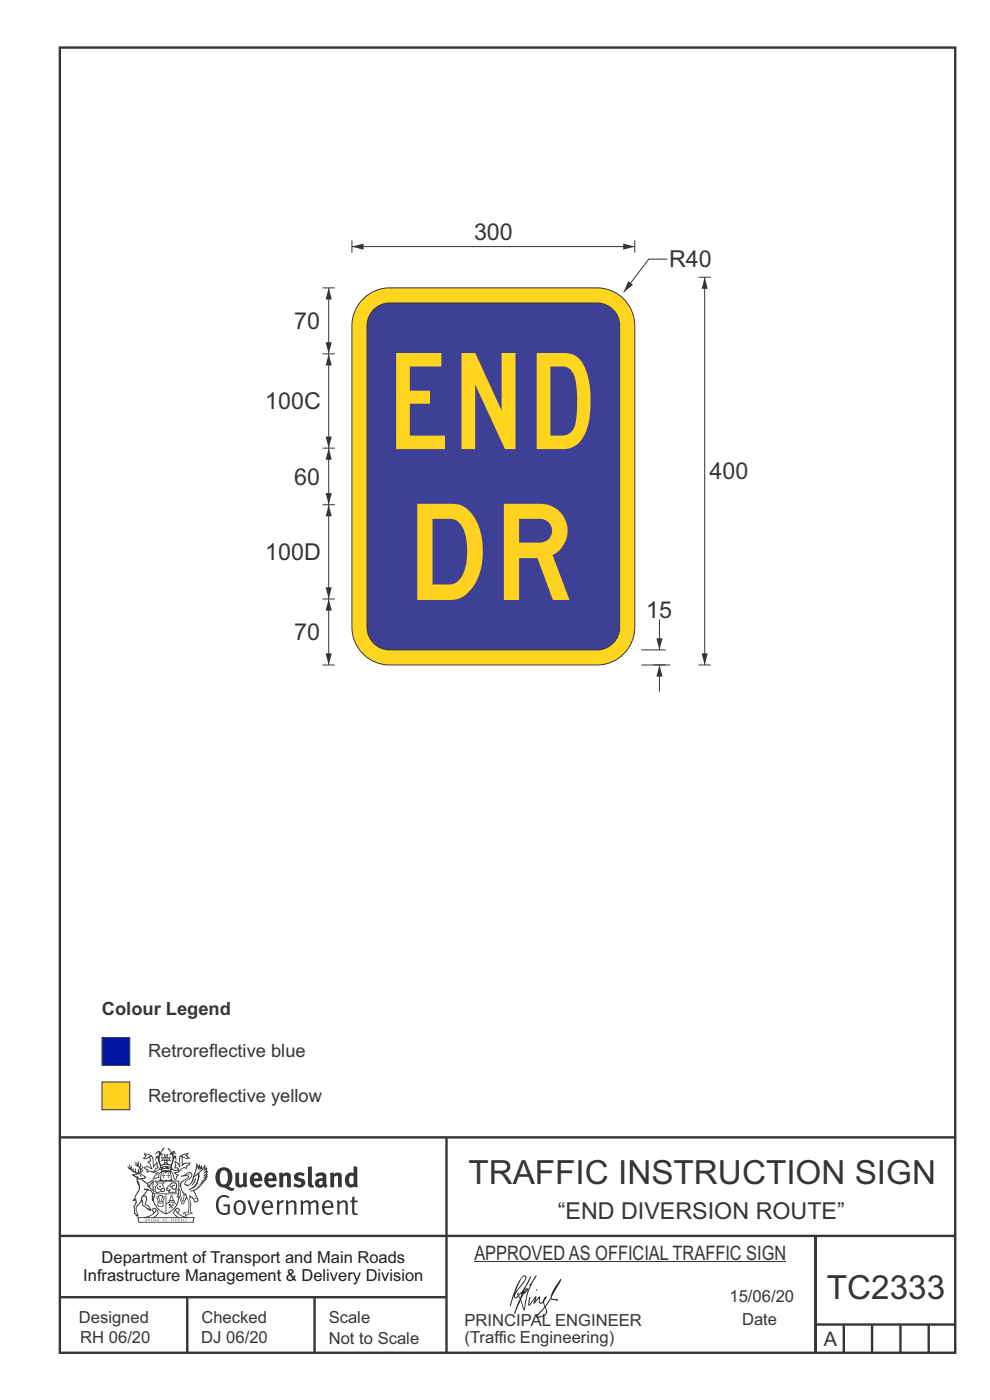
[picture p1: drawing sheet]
<svg xmlns="http://www.w3.org/2000/svg" width="210mm" height="297mm" viewBox="0 0 210 297" stroke-linecap="round" stroke-linejoin="round" font-family="sans-serif">
<g fill="none" stroke="#373435" stroke-width=".51">
<path d="M12.7 10.1h189.9v276.9h-189.9zM12.7 241.3h190M94.7 241.4v45.8M12.7 275.2h82M12.7 262.2h190.1M39.7 275.2v12M66.7 275.2v12M173 262.1v24.9M173 281h29.6M179 281v6M185 281v6M191 281v6"/>
<path d="M197 281v6"/>
</g>
<path d="M100.6 267.7h66.2" fill="none" stroke="#373435" stroke-width=".21"/>
<g fill="#373435">
<path d="M47 248.4a2.55 2.55 0 0 0 0 2.7l.3 .2a.81 .81 0 0 0 1-1v-.5a1.04 1.04 0 0 0-1.1-1.5zM46.3 248.1a1.82 1.82 0 0 1 2.1-.2 1.82 1.82 0 0 1 .9 1.8 2.29 2.29 0 0 1-.8 2l.7 .3h.5l-.2 .6a2.87 2.87 0 0 1-2-.7 2.12 2.12 0 0 1-1.7-3.1z" fill-rule="evenodd"/>
<path d="M49.9 248.9l.8-.2v2a.46 .46 0 0 0 .3 .6 .46 .46 0 0 0 .6-.3v-2.1l.7-.2v2.4l.2 .5-.5 .3-.3-.3a1.02 1.02 0 0 1-1.2 .3 1.02 1.02 0 0 1-.6-1.1z" fill-rule="evenodd"/>
<path d="M54 249.5l-.1 .5h.9a.49 .49 0 0 0-.2-.6 .49 .49 0 0 0-.6 .1zM53.4 249.1a1.34 1.34 0 0 1 1.6-.2 1.34 1.34 0 0 1 .6 1.5v.2h-1.7a.77 .77 0 0 0 .5 .8 .77 .77 0 0 0 .9-.4l.3 .5a1.59 1.59 0 0 1-2 .2 1.59 1.59 0 0 1-.5-2.1z" fill-rule="evenodd"/>
<path d="M57 249.5l-.1 .5h1a.49 .49 0 0 0-.2-.6 .49 .49 0 0 0-.7 .1zM56.4 249.1a1.34 1.34 0 0 1 1.6-.2 1.34 1.34 0 0 1 .7 1.5v.2h-1.8a.77 .77 0 0 0 .5 .8 .77 .77 0 0 0 .9-.4l.4 .5a1.59 1.59 0 0 1-2.1 .2 1.59 1.59 0 0 1-.5-2.1z" fill-rule="evenodd"/>
<path d="M59.2 248.9l.7-.2 .1 .4a.95 .95 0 0 1 1-.3 .95 .95 0 0 1 .7 .8v2.3h-.8v-2.3a.46 .46 0 0 0-.8 .1v2.2h-.8z" fill-rule="evenodd"/>
<path d="M62.6 249.1a1.75 1.75 0 0 1 2-.1l-.2 .5-.6-.2a.43 .43 0 0 0-.6 .3l.4 .3a1.04 1.04 0 0 1 1.2 1.1 1.04 1.04 0 0 1-1.4 1l-1.2-.4 .3-.6 1 .4 .4-.4a.88 .88 0 0 0-1-.5l-.4-.2-.1-.4z" fill-rule="evenodd"/>
<path d="M65.3 247.6l.8-.2 .1 3.8 .3 .2 .1 .4a.88 .88 0 0 1-1 0 .88 .88 0 0 1-.3-1z" fill-rule="evenodd"/>
<path d="M67.8 250.6a.43 .43 0 0 0-.1 .7 .43 .43 0 0 0 .7-.1v-.7zM66.8 249.1a1.7 1.7 0 0 1 2.4 .1v1.9l.3 .4-.4 .5-.5-.4a1.03 1.03 0 0 1-1.7-.1 1.03 1.03 0 0 1 .8-1.5h.7v-.4a.8 .8 0 0 0-1.2 .1z" fill-rule="evenodd"/>
<path d="M70 248.9l.7-.2 .1 .4a.95 .95 0 0 1 1-.3 .95 .95 0 0 1 .7 .8v2.3h-.8v-2.3a.46 .46 0 0 0-.8 .1v2.2h-.8z" fill-rule="evenodd"/>
<path d="M74.3 249.5a1.48 1.48 0 0 0 0 1.7h.5l.2-.1v-1.5l-.3-.2zM75 247.4l.8 .1 .1 4.4h-.7l-.1-.2a1.26 1.26 0 0 1-1.4 0 1.26 1.26 0 0 1-.5-1.3 1.29 1.29 0 0 1 .4-1.4 1.29 1.29 0 0 1 1.4-.1z" fill-rule="evenodd"/>
<path d="M46.4 253.9a1.72 1.72 0 0 1 2.3 0l-.3 .3a1.24 1.24 0 0 0-1.4-.2 1.24 1.24 0 0 0-.6 1.4 1.49 1.49 0 0 0 1.2 1.9l.7-.1v-1.3h-.8l-.1-.4h1.3v1.9a1.93 1.93 0 0 1-2.2 0 1.93 1.93 0 0 1-.7-2.2l.2-.8z" fill-rule="evenodd"/>
<path d="M50.4 255.1a1.65 1.65 0 0 0 .2 2.2 .99 .99 0 0 0 1-1.4 .78 .78 0 0 0-.4-.8 .78 .78 0 0 0-.8 0zM50 254.9a1.33 1.33 0 0 1 1.6-.1 1.33 1.33 0 0 1 .5 1.4 1.31 1.31 0 0 1-1.3 1.6 1.31 1.31 0 0 1-1.2-1.6v-.6z" fill-rule="evenodd"/>
<path d="M52.5 254.7l.4-.1 .9 2.6 .8-2.5h.5l-1.1 3h-.5z" fill-rule="evenodd"/>
<path d="M56.3 255.2l-.2 .7h1.3a.7 .7 0 0 0-.3-.8 .7 .7 0 0 0-.8 .1zM55.9 255a1.22 1.22 0 0 1 1.5-.2 1.22 1.22 0 0 1 .5 1.5h-1.8a.93 .93 0 0 0 .5 1 .93 .93 0 0 0 1.1-.2l.2 .3a1.43 1.43 0 0 1-1.8 .1 1.43 1.43 0 0 1-.6-1.7z" fill-rule="evenodd"/>
<path d="M58.7 254.7l.4-.1 .1 .5 .4-.4 .6-.1-.2 .5a.66 .66 0 0 0-.8 .7v1.9h-.4z" fill-rule="evenodd"/>
<path d="M60.6 254.7l.4-.1 .1 .5a.94 .94 0 0 1 1-.5 .94 .94 0 0 1 .8 .8v2.3h-.5l-.1-2.5a.81 .81 0 0 0-1.2 .3v2.2h-.4z" fill-rule="evenodd"/>
<path d="M63.7 254.7l.5-.1 .1 .5 .4-.3a.78 .78 0 0 1 1.1 .3 .9 .9 0 0 1 1-.5 .9 .9 0 0 1 .8 .8v2.3h-.5l-.1-2.5a.67 .67 0 0 0-1.1 .3v2.2h-.5v-2.4l-.4-.3-.7 .4v2.3h-.5z" fill-rule="evenodd"/>
<path d="M69 255.2l-.1 .7h1.3a.7 .7 0 0 0-.3-.8 .7 .7 0 0 0-.9 .1zM68.7 255a1.22 1.22 0 0 1 1.5-.2 1.22 1.22 0 0 1 .5 1.5h-1.8a.93 .93 0 0 0 .4 1 .93 .93 0 0 0 1.2-.2l.1 .3a1.44 1.44 0 0 1-1.7 .1 1.44 1.44 0 0 1-.6-1.7z" fill-rule="evenodd"/>
<path d="M71.4 254.7l.5-.1 .1 .5a.94 .94 0 0 1 1-.5 .94 .94 0 0 1 .8 .8v2.3h-.5l-.1-2.5a.81 .81 0 0 0-1.2 .3v2.2h-.4z" fill-rule="evenodd"/>
<path d="M74.7 253.9l.5-.1v.9h.7l-.1 .3h-.6v2.2l.1 .2h.5l.1 .3a.75 .75 0 0 1-1.2-.6v-2.1h-.4v-.3h.4z" fill-rule="evenodd"/>
<path d="M30.8 244.9l1.1 .3-.9 .5h-.4l.6-.5zM31.8 245.4h.2a2.44 2.44 0 0 1 .4 1.9l.1 .5 .7-1-.1 .6 .3 .3a.57 .57 0 0 0-.6 .7l-1-.1-.5 .2 .2-.5-.8-.3 .7-.1 .9 .5 .1-.1-.6-1.3-.2-.2h.5zM30.7 244.4l-.1 .5 .2 .4-.6 .4a1.04 1.04 0 0 0 1.4-.1l.2 .6-.3 .1-.2 .4a.94 .94 0 0 1 .8 1.1l-.2-.1a1.16 1.16 0 0 0-1.5-.1l.3 .4 .4 .2 .1 .5 .2 .1 .1-.2a.94 .94 0 0 1 1.1 .2l.8 .1-1.2 1.2a1.13 1.13 0 0 0 1.2-.2l.4-.1-.1-.4 .5-.8a.83 .83 0 0 0-.6 1.1l-.3-.1-.7 .4 1.1-1.4-.5 .1-.5-.1 1.3-.5-.1-.1-.9 .4v-.3l.2-.2 .3 .1 .1-.3-.2-.4v-.6l-.1-.4-.7 1v-.7a1.42 1.42 0 0 0-1.6-1.8z" fill-rule="evenodd"/>
<path d="M38.5 245.2l.5-.2 .7-.1-.6 .3 .8 .5h-.3zM38.3 245.5l.2-.1 .1 2a1.69 1.69 0 0 1 1.6-.6l-.8 .5 .1 .5a1.1 1.1 0 0 0-1.5 .6l-.1-.5-.2-.2h-.5l.3-.4-.3-.7a1.42 1.42 0 0 1 .8 1.1l.2-.1zM37.1 246.2l.1 1-.2 .3 .1 .4h.5l.1 .2a.96 .96 0 0 1-1.1-.1l-.1 .1a1.06 1.06 0 0 0 1.3 .2v.1a.72 .72 0 0 1-1 .2l.3 .5 .6 .2-.4 .2-.1 .6-.2-.3-.4-1.1-.4-.4 .4 .9a1.54 1.54 0 0 0 .7 1.2l.2-.3a.58 .58 0 0 1 .4-.8l.2-.1h-.3l-.5-.3 .9-.5a.93 .93 0 0 1 1.2-.5v.2l.2-.2 .1-.5a.99 .99 0 0 0 .7-.8l-1.3 .1-.3 .2-.1-1.4 .9 .4 .9-.3h-.4l-.5-.4 .4-.7-.6 .2a1.46 1.46 0 0 0-1.4 2.1v.4l-.2-.4z" fill-rule="evenodd"/>
<path d="M35.6 248.9l.2 .1-.1 .3 .4 .1h-.4v.6l-.1-.6h-.3l.3-.1z" fill-rule="evenodd"/>
<path d="M34.6 248.9l.2 .1v.3l.3 .1h-.3l-.1 .6v-.6h-.4l.4-.1z" fill-rule="evenodd"/>
<path d="M34.3 248.8a.57 .57 0 0 1 .9 .2 .57 .57 0 0 1 .9-.2l.2 1.4h-.2a.57 .57 0 0 1-.9 0 .69 .69 0 0 1-1.1 0zM34.2 248.1l-.3 2.1-.2 .4h3l-.2-.4-.3-2.1h-.2v.2l-.8-.1-.8 .1v-.2z" fill-rule="evenodd"/>
<path d="M34.2 252.4a.3 .3 0 0 0 .6 0 .3 .3 0 0 0-.6 0zM33.3 250.9l.3 .3-.3 .4a.79 .79 0 0 0 0 1.3l.8-.2-.1-.3a.55 .55 0 0 1-.7-.6l.1-.1 .2 .3 .3 .2 .8-.2-.4-.7 .4-.4-.7 .2zM33 250.7l1.1 .2 .9-.2-.4 .6 .4 1.2a.56 .56 0 0 1-.8 .3l-.2 .1a.73 .73 0 0 1-.9 .1 .73 .73 0 0 1-.3-1v-.4l.6-.4z" fill-rule="evenodd"/>
<path d="M35.6 251.8l.7-.4a.58 .58 0 0 1 1-.1 .58 .58 0 0 1-.4 .9l-.3-.3a.43 .43 0 0 1 .6-.4 .57 .57 0 0 0-.8 .2l-.2-.1-.3 .1 .4 .2a.55 .55 0 0 0 .9 .4v.5h-1.3l.3-.4-.1-.1-.6 .1 .2-.3-.2-.1zM35.4 251.8l-.1 .2a.39 .39 0 0 0 .2 .6h.3l-.2 .4h1.9l-.1-.8a.86 .86 0 0 0-.1-1.3 .86 .86 0 0 0-1.3 .4z" fill-rule="evenodd"/>
<path d="M36 254.8h.8v.2h-.8zM36.4 253.8l.2 .8h-.4zM36.4 253.5l-.3 .5-.1 .6h-.2v.4l-.7 .4 .2 .1a1.48 1.48 0 0 1 2.1 .2l.2-.1-.6-.5v-.5h-.2l-.1-.6z" fill-rule="evenodd"/>
<path d="M35.8 255.4l.4 .1 .1 .3 .3-.2-.2-.2a.38 .38 0 0 1 .5 .5l-.2-.2-.3 .2 .3 .2-.3 .3-.1-.4-.4 .4-.1-.2 .4-.3-.1-.1-.2 .1z" fill-rule="evenodd"/>
<path d="M34.5 254h.2v.2l-.2 .6h-.2zM33.6 255.3h.9v.2a.55 .55 0 0 1-.8 .4v-.2l-.2-.1zM33.4 254h.2l.2 .8h-.2zM33.6 255l.8-.1 .1 .2h-.8zM33.8 253.7h.5l-.2 1.1h-.1zM33.3 253.8l-.1 .3 .3 1.1a.48 .48 0 0 0-.1 .6 .48 .48 0 0 0 .5 .2h.5a.49 .49 0 0 0 .2-.8l.3-1.1-.1-.3a1.42 1.42 0 0 0-1.5 0z" fill-rule="evenodd"/>
<path d="M33.7 251.5l.4 .1 .1 .3h-.3z" fill-rule="evenodd"/>
<path d="M41.3 250.1l.3-.2-.2 .8-.6 .8h-.2l.5-.7z" fill-rule="evenodd"/>
<path d="M39.7 249l.3-.2 .5 .2a.88 .88 0 0 1-.6 1.1 1.22 1.22 0 0 0-.8 1.3l.5 .2a.72 .72 0 0 0 .9-.4l.5-.8 .2-.6 .8-.6v.2a2.85 2.85 0 0 1-2 2.9l.1 .1a2.13 2.13 0 0 0 1.9-1.5v-.3a2.01 2.01 0 0 0 .3-1.7l1.1-1.3-.4 1 .7-.5-.7 1 .8-.4-.8 .8 .7-.2-.9 .6 .8-.1-.8 .4h.7l-.8 .3 .3 .2h-.4l.2 .3h-.4l.2 .3h-.4l.1 .2h-.1a2.16 2.16 0 0 1-2 1.1l.1 .2 .4-.1a.76 .76 0 0 1 .7 .8l.5 1.2-.6 .2a1.45 1.45 0 0 0-1.1-1.3l.2 1.8-.1 1.8 .4 .3a1.07 1.07 0 0 0-1.2 .4v-.3l-.5-.2a.87 .87 0 0 1 1.1-.1v-.7a4.4 4.4 0 0 0-.6-3.1l-.1-.3h-.2a2.16 2.16 0 0 1-.7-2.2l.3-.4 1.2-.7a.55 .55 0 0 0-.4-.8zM37.8 252.4a.76 .76 0 0 1 .3 1.1l.6 1.6 .4-1.7 .2 .1a.61 .61 0 0 1-.1 .9l-.3 .8-.2 .1-.7-1.6-.3 .1a1.18 1.18 0 0 0 .1-1.4zM41.8 247.5l.2 .7 .3-.5v.6l.4-.5a1.9 1.9 0 0 1-1.2 1.4l-.3 .3zM38.2 249.6l1.4-.2 .2 .2v.3l-.5 .2a1.26 1.26 0 0 0-.9 1.9l.2 .7a1.84 1.84 0 0 1 .1 2.1l-.4-1.4a.96 .96 0 0 0-.4-1.2l-.4 .2a.78 .78 0 0 1 0 1.3l.1 .3h.4l.4 1.1a.38 .38 0 0 0 .2 .4 .38 .38 0 0 0 .4-.1l.6-1.2a2.94 2.94 0 0 1 .4 2.5l-.1 .4h-.8l-.3 .4v.2l.4-.1 .1 .4 .2 .1a1.02 1.02 0 0 1 1.3-.5v-.4l-.3-.1 .1-1.8-.3-1.3h.1a1.14 1.14 0 0 1 .8 1 .63 .63 0 0 0 .8-.2 .63 .63 0 0 0-.2-.9l-.6-1.2 .9-.6 .2-.4h.3l-.1-.2h.4l-.1-.3h.3l-.1-.3 .5-.1-.2-.2 .6-.4v-.2h-.2l.4-.5h-.3l.3-.5-.4 .1 .4-.5v-.3l-.3 .2 .2-.7-.1-.2-.4 .3v-.8l-.6 .8-.2-.8-.2 .5-.3-.7-.1 .6-.5-.8-.1 1.4-.6 1.8a1.81 1.81 0 0 1-1 1.5l-.6-.2a1.75 1.75 0 0 1 1.1-1.2 .75 .75 0 0 0 .1-1.3 .75 .75 0 0 0-1.2 .4z" fill-rule="evenodd"/>
<path d="M41.2 254.1h.3l.2 .2-.4 .1z" fill-rule="evenodd"/>
<path d="M29.4 258.4h11.6l-.1 .8h-11.4zM31.3 258.2l.5-.1a2.48 2.48 0 0 0 1.4-1.3l.3 .5-.5 .6-.5 .3zM32.5 256.6l.3-.2 .2 .1-.3 .7zM37.2 256.8a2.65 2.65 0 0 0 1.8 1.4h-1.1l-.5-.3-.5-.6zM37.4 256.5l.2-.1 .3 .2-.3 .6zM29.2 258.2l.1 1.2h11.8l.2-1.1-.2-.1a4.1 4.1 0 0 1-3.3-.9l.3-.4-.1-.6a1.06 1.06 0 0 0-1.3 1l.2 .4 .6 .5h-4.7l.3-.1a.84 .84 0 0 0 .6-.8 .84 .84 0 0 0-.5-.8l-.3-.2h-.5l-.1 .6 .3 .4a4.2 4.2 0 0 1-3.4 .9z" fill-rule="evenodd"/>
<path d="M31 258.7l.1 .2h-.2zM31 258.5l-.3 .6 .4-.2 .2 .2z" fill-rule="evenodd"/>
<path d="M31.3 258.6h.3v.4a.25 .25 0 0 0 .2-.1 .25 .25 0 0 0-.1-.3h.1a.29 .29 0 0 1 0 .4 .29 .29 0 0 1-.4 0 .29 .29 0 0 1 0-.4z" fill-rule="evenodd"/>
<path d="M32.2 258.6a.22 .22 0 0 1 .3 .2 .22 .22 0 0 1-.3 .2zM32 258.6l.1 .4a.33 .33 0 0 0 .4 0 .33 .33 0 0 0 0-.4 .33 .33 0 0 0-.5 0z" fill-rule="evenodd"/>
<path d="M32.9 258.7l.1 .2h-.2zM32.9 258.5l-.2 .6 .3-.2 .2 .2z" fill-rule="evenodd"/>
<path d="M33.3 258.6h.2l.1 .1 .2-.1-.2 .2 .2 .3-.3-.3-.1 .3h-.1l.2-.3z" fill-rule="evenodd"/>
<path d="M34.7 258.7l.1 .2h-.2zM34.7 258.5l-.3 .6 .4-.2 .2 .2z" fill-rule="evenodd"/>
<path d="M35 258.5h.5l-.2 .1v.5h-.2l.1-.5z" fill-rule="evenodd"/>
<path d="M36.2 258.6l.3-.1-.1 .1v.2h.1h-.1v.3h-.2z" fill-rule="evenodd"/>
<path d="M36.7 258.6h.2v.5h-.2z" fill-rule="evenodd"/>
<path d="M37.3 258.6a.22 .22 0 0 1 .3 .2 .22 .22 0 0 1-.3 .2zM37.1 258.6v.4a.33 .33 0 0 0 .5 0 .33 .33 0 0 0 0-.4 .33 .33 0 0 0-.5 0z" fill-rule="evenodd"/>
<path d="M37.8 258.6l.4-.1-.2 .1v.2h.1h-.1v.2l.2 .1h-.4z" fill-rule="evenodd"/>
<path d="M38.4 258.6h.2l-.1 .4 .2 .1h-.3z" fill-rule="evenodd"/>
<path d="M38.9 258.6h.2v.5h-.2z" fill-rule="evenodd"/>
<path d="M39.3 258.6h.2h-.1l.2 .3-.2 .2-.1-.1v-.1l.2 .1z" fill-rule="evenodd"/>
<path d="M34.2 247.4a1.51 1.51 0 0 1 2 .2 2.67 2.67 0 0 0-2.1 0zM35.7 247.6l.4 .1 .1 .3-.4-.1zM34.6 247.6h.5l.1 .2h-.4zM34 247.8l.3 .2h-.3zM34.9 246.9l.3-.2 .3 .2zM34.9 245.6l.2 .1v.3h-.2zM35 245.1l.2 .2 .2-.2-.1 .3h-.2zM35.1 246.3h.2l.1 .4-.2-.2-.2 .2zM35.3 245.7l.2-.1v.4h-.2zM34.4 245.7h.3l.1 .3-.4 .1 .2-.2zM35.7 245.7h.3l-.2 .2 .2 .2-.4-.1zM32.7 244.9l1-.5-.1 1-.2-.2-.3 .2-.3 1.1 .5-1 .3 .9a1.84 1.84 0 0 1 .2 1.7l.4 .1a2.48 2.48 0 0 1 2.2 0l.2-.2-.2-.7 .7-1.8 .4 .7-.2-1-.2-.1-.2 .3v-.9l.6 .4-.6-.8-.3 .1-.1 .4-.5-.9-.5-.3 .2 .5 .6 .5-.5 .8 .4-.4a2.06 2.06 0 0 1 0 2.3l-.5-.2-.2-.6 .1-.1 .8 .2-.4-.5 .4-.5-.7 .2-.2-.2 .2-.7-.5 .4-.5-.4 .2 .7-.2 .2-.7-.2 .4 .5-.4 .5 .8-.2 .1 .1-.2 .6-.5 .2a2.02 2.02 0 0 1 0-2.2l.3 .5-.1-.7-.3-.1 .8-1.2-.4 .3-.5 .8-.2-.3a.8 .8 0 0 0-.8 .5z" fill-rule="evenodd"/>
<path d="M29.2 250.1l.3 .1a.61 .61 0 0 1 .8 .4l.3 .2a.8 .8 0 0 1 .6 1l.4 .1 .5 .5a1 1 0 0 1 .5 1.1l-.1 .7v-.5h-.1a.96 .96 0 0 0-.8-1.3l-.2-.2h-.7l-.1-.1-.1 .1 .1 .3h.6l-1.2 1.3-.2 1-.4 .6a1.33 1.33 0 0 0-.5 1.8l.2 .5a1.26 1.26 0 0 1-.5-1.5l-.1-.3a1.56 1.56 0 0 0 .4-1.7l-.3 .2 .2-.5a3.2 3.2 0 0 0 .7-3zM30.4 253.9h.4a2.06 2.06 0 0 1-.1 1.6l.7 .5 .4 .4-.6-.1-.8-.6-.1-.9a.51 .51 0 0 1 .1-.9zM28.6 249.3a1.52 1.52 0 0 1 2.1 .5l-1.1 .2-.2-.1-.1-.4h-.5zM27.5 247v.8l-.3-.4h-.1a3.1 3.1 0 0 0 1.9 1.6l-1 .1 .5 .6 .5 .1 .1 1.1a1.84 1.84 0 0 1-.3 2.5l-.4 .9-.3 .4 .2 .1 .4-.1 .1 .4-.2 .5-.3 .2 .1 1.7h.2l.3 .5 .1 .1 .4-.1-.1-.5a1.3 1.3 0 0 1-.1-1.7l.9-1 .1 1.1 .6 .2 .5 .5 .1-.1 .2 .3h.5a1.85 1.85 0 0 0-1.2-1.4l.1-.3a1.39 1.39 0 0 0 0-1.4l-.5-.1 .5-.5a.66 .66 0 0 1 .9-.4 .66 .66 0 0 1 .3 .9l-.1 .4 .2-.1v.2l-.1 .3 .2 .5 .1-.3a2.24 2.24 0 0 0 .1-2.2 .73 .73 0 0 1-.7-.7 .73 .73 0 0 1 .6-.7v-.2a.94 .94 0 0 0-.9 .8 .48 .48 0 0 1-.1-.6 .48 .48 0 0 1 .5-.2l.5-.3a.51 .51 0 0 0-.8 .2l-.5 .2-1-.8h.6l.2-.5-1.2-.7 .5-.5v-.3l-.5 .4 .1-.2a.69 .69 0 0 0 .2-1v.4l-.2 .3v-1.1l-.3-.2 .1 .6-.1 .2-.4-1.3v.7l-.6-.4 .5 .7-.6-.2 .3 .3a1 1 0 0 1 .7 1.4l-.2-.8v.9l-.5-.2v-.8l-.2 .7-.2-.1-.1-.6-.2 .4-.2-.2 .1-.7-.2 .5z" fill-rule="evenodd"/>
<path d="M29.6 249.4l.2-.1 .3 .2z" fill-rule="evenodd"/>
<path d="M32.4 250.5h5.6v2l-.2-.1v-1.7h-5.2v2.5h5.2v-.8l.1 .2-.1 1.1v-.3h-2.5v4a4.1 4.1 0 0 0 2.6-3.6l.1-.1a4 4 0 0 1-2.8 3.9 4.2 4.2 0 0 1-2.8-4.7l.1 1.2 .1-.1a3.8 3.8 0 0 0 2.5 3.4v-4h-2.5l-.2-.9z" fill-rule="evenodd"/>
<circle cx="40" cy="249.1" r=".17"/>
</g>
<g fill="#252726">
<path d="M111.6 273.7l.2-.2-.5 .7zM110.4 274.5l.3 .1-.3 .7-.3-.4zM110.9 270.9l.5-.1a9.3 9.3 0 0 1-2 3.2l-.1 .2 1-2.5zM110.6 271a14.7 14.7 0 0 0-2.2 4.9l-.3 1.2 .1 .1 .8-2.4a.42 .42 0 0 0 .2 .7 .42 .42 0 0 0 .6-.3l.2-.2 .2 .6-1.1 3.1h.2l1.1-2.8 .6 1.9 .2 .2 .2-.5a13.5 13.5 0 0 1 2-6.2l.5-.5-.2-.2-1.6 2.1 .4-.1a14.9 14.9 0 0 0-1.3 5.1l-.4-1.2a1.39 1.39 0 0 1 .2-1.8l.1-.2a.92 .92 0 0 0 .8-1.2 .75 .75 0 0 0-.7 .7l-.2 .2 1.6-3.4h-.1l-.4 .7a10.5 10.5 0 0 1-2.2 3.2l.2-.4a.32 .32 0 0 0-.4 .2 .32 .32 0 0 0 .1 .4l-.5 .4a3.2 3.2 0 0 1 1.1-2.3l.5-.6a2.49 2.49 0 0 0 .7-1.6l-.3-.2z" fill-rule="evenodd"/>
<path d="M115.6 277.5a1.15 1.15 0 0 1 .1 1.3 1.15 1.15 0 0 1-1.2 .5h-.5zM112.3 275.1l-.3 1.7 .3 .2 1.2-1.5-.3 1.1 1.1-1.2a.94 .94 0 0 0 .4 1.2l.5-.3 .3 .9-1.2 1.3a.98 .98 0 0 0-.5 1 1.9 1.9 0 0 0 2.3-1.3l-.1-.3a1.02 1.02 0 0 1 .3-1.4l.5-.9 1.5 .3-.2-.5v.3l-1.1-.2v-.2l2-3.6 .1-.3-.1-.1-1.8 2.7a6.6 6.6 0 0 1-1.5 3l-.2-.2a1.01 1.01 0 0 1 .4-1.4l.1-.2-.3-.2-.3 .5-.2 .5-.5 .4-.2-.4 .1-.9-.2-.1-.8 .9 .2-.9h-.1l-1.4 1.7 .2-1.4v-.1z" fill-rule="evenodd"/>
<path d="M113.7 273.5l.3 .3h-.3z" fill-rule="evenodd"/>
</g>
<path d="M21.6 220.1h5.9v5.9h-5.9z" fill-rule="evenodd" fill="#0016a2" stroke="#373435" stroke-width=".21"/>
<path d="M21.6 229.5h5.9v5.9h-5.9z" fill-rule="evenodd" fill="#ffd222" stroke="#373435" stroke-width=".21"/>
<path d="M77 63.4a8 8 0 0 1 5.7-2.3h44a8 8 0 0 1 8 8v64a8 8 0 0 1-8 8h-44a8 8 0 0 1-8-8v-64a8 8 0 0 1 2.3-5.7z" fill-rule="evenodd" fill="#ffd520" stroke="#373435" stroke-width=".21"/>
<path d="M79.6 65.4a4.8 4.8 0 0 1 3.1-1.1h44a4.8 4.8 0 0 1 4.8 4.8v64a4.8 4.8 0 0 1-4.8 4.8h-44a4.8 4.8 0 0 1-4.8-4.8v-64a4.8 4.8 0 0 1 1.7-3.7z" fill-rule="evenodd" fill="#3e4095" stroke="#373435" stroke-width=".21"/>
<path d="M69.7 127.1v14M136 137.9h2.6M68.4 141.1h2.6M136 141.1h6.2" fill="none" stroke="#373435" stroke-width=".21"/>
<g fill="#373435">
<path d="M69.7 127.1l.7 2.4h-1.3z"/>
<path d="M69.1 138.6h1.3l-.7 2.5z"/>
</g>
<path d="M69.7 107.1v20M68.4 127.1h2.6" fill="none" stroke="#373435" stroke-width=".21"/>
<g fill="#373435">
<path d="M69.7 107.1l.7 2.4h-1.3z"/>
<path d="M69.1 124.6h1.3l-.7 2.5z"/>
</g>
<path d="M69.7 95.1v12M68.4 107.1h2.6" fill="none" stroke="#373435" stroke-width=".21"/>
<g fill="#373435">
<path d="M69.7 95.1l.7 2.4h-1.3z"/>
<path d="M69.1 104.6h1.3l-.7 2.5z"/>
</g>
<path d="M68.4 61.1h2.6M68.4 75.1h2.6M69.7 75.1v20M68.4 95.1h2.6" fill="none" stroke="#373435" stroke-width=".21"/>
<g fill="#373435">
<path d="M69.1 92.6h1.3l-.7 2.5z"/>
<path d="M69.7 75.1l.7 2.4h-1.3z"/>
</g>
<path d="M69.7 61.1v14" fill="none" stroke="#373435" stroke-width=".21"/>
<g fill="#373435">
<path d="M69.7 61.1l.7 2.4h-1.3z"/>
<path d="M69.1 72.6h1.3l-.7 2.5z"/>
</g>
<path d="M148.2 58.8h2.6M149.5 58.8v82.3" fill="none" stroke="#373435" stroke-width=".21"/>
<g fill="#373435">
<path d="M149.5 58.8l.6 2.5h-1.3z"/>
<path d="M148.8 138.6h1.3l-.6 2.5z"/>
</g>
<path d="M138.6 137.9h2.6M139.9 131.4v6.5" fill="none" stroke="#373435" stroke-width=".21"/>
<path d="M139.2 135.4h1.3l-.6 2.5z" fill="#373435"/>
<path d="M141.6 55h-4l-5.3 7" fill="none" stroke="#373435" stroke-width=".21"/>
<path d="M133.3 59.6l1 .8-2 1.6z" fill="#373435"/>
<path d="M139.9 141.1v5.6" fill="none" stroke="#373435" stroke-width=".21"/>
<path d="M139.9 141.1l.6 2.4h-1.3z" fill="#373435"/>
<path d="M74.7 52.3h60M138.6 141.1h2.6M148.2 141.1h2.6" fill="none" stroke="#373435" stroke-width=".21"/>
<g fill="#373435">
<path d="M74.7 52.3l2.4-.6v1.3z"/>
<path d="M132.2 51.7l2.5 .6-2.5 .7z"/>
</g>
<path d="M74.7 51v2.6M134.7 51v2.6" fill="none" stroke="#373435" stroke-width=".21"/>
<text font-size="28.3" fill="#ffd520" x="81.8" y="95.3">END</text>
<text font-size="28.3" fill="#ffd222" x="86.1" y="127.3">DR</text>
<g font-size="7.1" fill="#373435">
<text x="99.4" y="251.1">TRAFFIC INSTRUCTION SIGN</text>
<text x="175.4" y="275.6">TC2333</text>
</g>
<g font-size="4.9" fill="#373435">
<text x="100.5" y="51">300</text>
<text x="141.9" y="56.7">R40</text>
<text x="62.4" y="69.8">70</text>
<text x="56.3" y="86.8">100C</text>
<text x="150.5" y="101.7">400</text>
<text x="62.4" y="102.8">60</text>
<text x="56.3" y="118.8">100D</text>
<text x="137.1" y="131.1">15</text>
<text x="62.4" y="135.8">70</text>
<text x="118.3" y="258.6">“END DIVERSION ROUTE”</text>
</g>
<g font-size="4.2" fill="#373435">
<text x="100.6" y="267.2">APPROVED AS OFFICIAL TRAFFIC SIGN</text>
<text x="174.7" y="285.4">A</text>
</g>
<g font-size="3.9" fill="#373435">
<text x="21.6" y="215.3">Colour Legend</text>
<text x="31.4" y="224.3">Retroreflective blue</text>
<text x="31.4" y="233.7">Retroreflective yellow</text>
</g>
<g font-size="3.5" fill="#201e1e">
<text x="21.6" y="267.9">Department of Transport and Main Roads</text>
<text x="17.7" y="271.8">Infrastructure Management &amp; Delivery Division</text>
</g>
<g font-size="3.5" fill="#373435">
<text x="16.7" y="280.6">Designed</text>
<text x="42.7" y="280.6">Checked</text>
<text x="69.7" y="280.6">Scale</text>
<text x="98.5" y="281.3">PRINCIPAL ENGINEER</text>
<text x="154.7" y="276.2">15/06/20</text>
<text x="157.4" y="281.2">Date</text>
<text x="17" y="284.8">RH 06/20</text>
<text x="42.7" y="284.8">DJ 06/20</text>
<text x="69.7" y="285.2">Not to Scale</text>
<text x="98.5" y="284.8">(Traffic Engineering)</text>
</g>
</svg>
